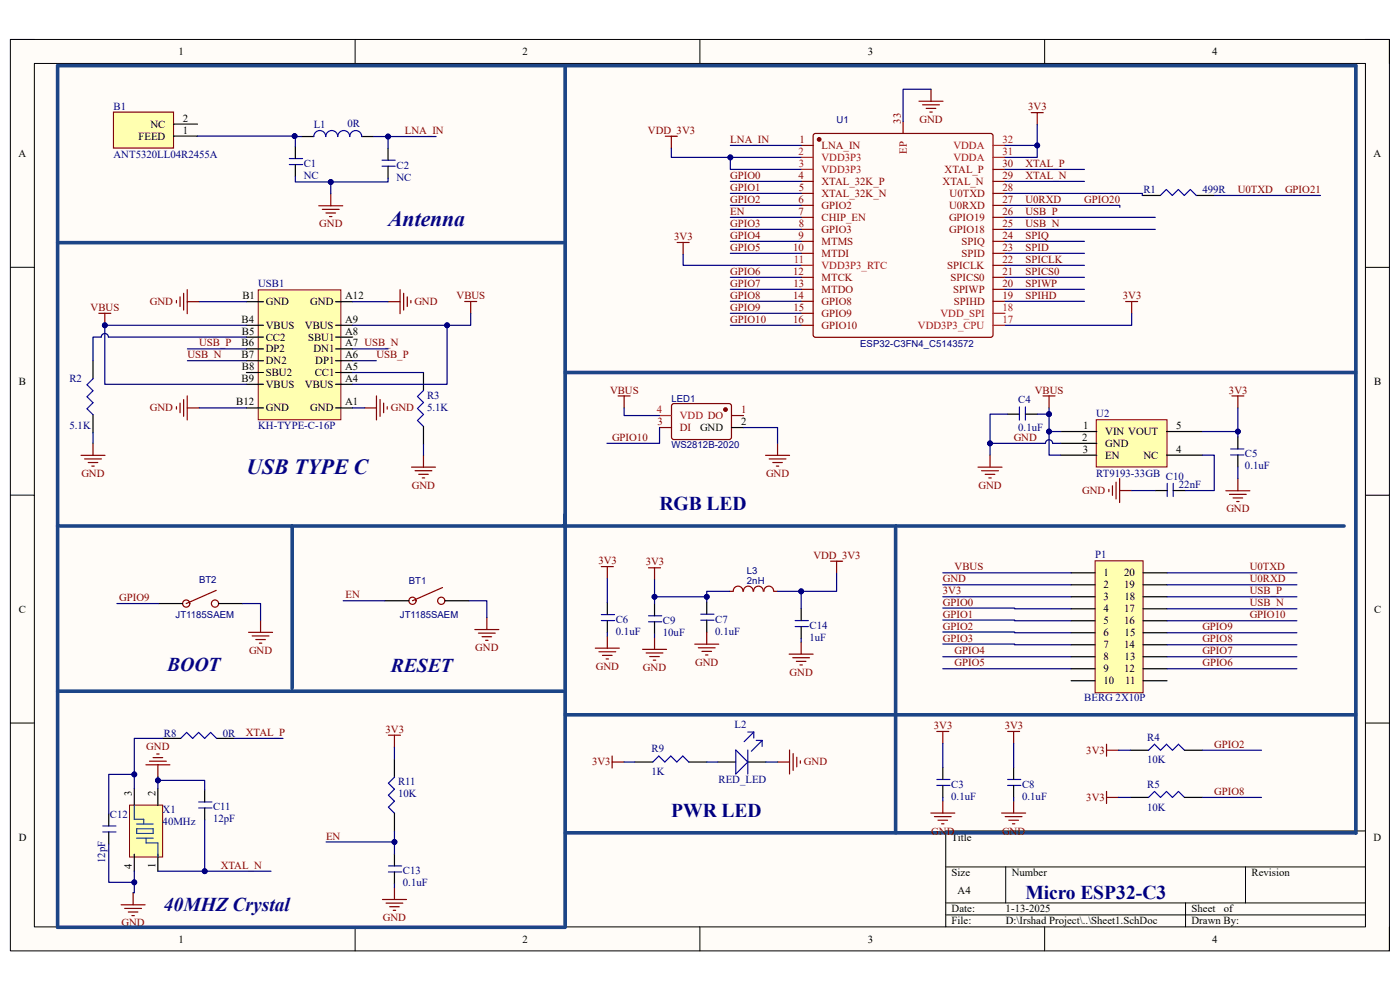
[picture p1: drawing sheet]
<svg xmlns="http://www.w3.org/2000/svg" width="297mm" height="210mm" viewBox="0 0 297 210" stroke-linecap="round" stroke-linejoin="round" font-family="sans-serif">
<path d="M2.2 8.4h292.6v193.3h-292.6z" fill-rule="evenodd" fill="#fffcf8"/>
<path d="M2.2 8.4h292.6v193.3h-292.6z" fill="none" stroke="#000" stroke-width=".21"/>
<path d="M7.3 13.5h282.4v183.1h-282.4z" fill-rule="evenodd" fill="#fffcf8"/>
<g fill="none" stroke="#000" stroke-width=".21">
<path d="M2.2 8.4h5.1M7.3 13.5h282.4v183.1h-282.4zM75.3 8.4v5.1M148.5 8.4v5.1M221.6 8.4v5.1M289.7 8.4h5.1v5.1M2.2 56.7h5.1M289.7 56.7h5.1M2.2 105h5.1M289.7 105.1h5.1M2.2 153.4h5.1M289.7 153.4h5.1"/>
<path d="M289.7 176.3h-89.1v20.3M75.3 196.6v5.1M148.5 196.6v5.1M200.6 183.9h89.1M200.6 191.5h89.1M200.6 194.1h89.1M213.4 183.9v7.6M221.6 196.6v5.1M251.5 191.5v5.1M264.2 183.9v7.6M294.8 196.6v5.1"/>
</g>
<g fill="none" stroke="#00f" stroke-width=".25">
<path d="M61.4 34.9h2.8M61.4 33.6h2.8M66.6 29a1.27 1.27 0 0 1 1.2-1.3 1.27 1.27 0 0 1 1.3 1.3 1.27 1.27 0 0 1 1.3-1.3 1.27 1.27 0 0 1 1.3 1.3 1.27 1.27 0 0 1 1.2-1.3 1.27 1.27 0 0 1 1.3 1.3 1.27 1.27 0 0 1 1.3-1.3 1.27 1.27 0 0 1 1.2 1.3M81.1 35.3h2.8M81.1 34h2.8M127.6 131.6h2.8M127.6 130.4h2.8M137.6 131.9h2.8M137.6 130.6h2.8M148.7 131.6h2.8M148.7 130.3h2.8M83.7 164.9l-1.3 1.2 1.3 1.3-1.3 1.3 1.3 1.3-1.3 1.2 1.3 1.3"/>
<path d="M82.4 185h2.8M82.4 183.7h2.8"/>
</g>
<g fill="none" stroke="#000" stroke-width=".25">
<path d="M62.7 31.1v2.5M62.7 34.9v2.6M64 29h2.6M76.7 29h2.6M82.3 31.4v2.6M82.3 35.3v2.5M33.7 128h5M46.4 128h5.1M81.7 127.4h5M94.4 127.4h5.1M128.8 127.8v2.6M128.8 131.6v2.6"/>
<path d="M138.9 128.1v2.5M138.9 131.9v2.5M149.9 127.8v2.5M149.9 131.6v2.5M83.7 161.1v3.8M83.7 172.5v3.8M83.7 181.2v2.5M83.7 185v2.5"/>
</g>
<g fill="none" stroke="#800000" stroke-width=".25">
<path d="M67.6 43.7h5.1M68.4 44.4h3.6M69.2 45.2h2M69.9 45.9h.5M70.2 41.1v2.6M52.7 134.1h5.1M53.5 134.9h3.6M54.3 135.7h2M55 136.4h.5M55.3 131.6v2.5M100.7 133.6h5.1M101.5 134.3h3.6"/>
<path d="M102.3 135.1h2M103 135.8h.5M103.3 131v2.6M126.3 137.5h5.1M127.1 138.3h3.5M127.6 120.2h2.5M127.8 139h2.1M128.6 139.8h.5M128.8 120.2v2.5M128.8 135v2.5M136.3 137.8h5.1M137.1 138.5h3.5"/>
<path d="M137.6 120.5h2.5M137.8 139.3h2.1M138.9 120.5v2.5M138.9 135.2v2.6M147.4 136.7h5.1M148.2 137.4h3.5M148.9 138.2h2.1M149.7 138.9h.5M149.9 134.1v2.6M33.2 160h.6M82.4 156h2.6M83.7 156v2.5"/>
<path d="M138.6 140h.5M31 162.2h5M31.7 161.5h3.6M32.5 160.7h2M33.5 162.2v2.6M81.1 190.8h5.1M81.9 191.6h3.6M82.7 192.4h2M83.4 193.1h.5M83.7 188.3v2.5"/>
</g>
<path d="M119.9 13.9v182.7" fill="none" stroke="#1c4587" stroke-width=".76"/>
<g fill="none" stroke="#800" stroke-width=".25">
<path d="M45.9 125.2l-6.4 2.8M93.9 124.6l-6.4 2.8"/>
<circle cx="39.5" cy="128" r=".76"/>
<circle cx="45.6" cy="128" r=".76"/>
<circle cx="87.5" cy="127.4" r=".76"/>
<circle cx="93.6" cy="127.4" r=".76"/>
</g>
<path d="M27.5 170.8h7v11h-7z" fill-rule="evenodd" fill="#ffffb0"/>
<path d="M27.5 170.8h7v11h-7z" fill="none" stroke="#800000" stroke-width=".21"/>
<path d="M34.5 156.6h3.8M46 156.6h3.8M23.1 172.7v2.5M23.1 176.5v2.5M28.5 167.3v3.6M33.5 167.3v3.6M43.4 167.6v2.5M43.4 171.4v2.5M28.5 181.2v3.6M33.5 181.2v3.6" fill="none" stroke="#000" stroke-width=".25"/>
<path d="M28.5 170.8v3h2v1M29 175.8h3.5v1h-3.5zM29 174.8h3.5M29 177.8h3.5M31 177.8v1h2.5v3" fill="none" stroke="#1c4587" stroke-width=".25"/>
<path d="M38.3 156.6l1.3-1.2 1.3 1.2 1.2-1.2 1.3 1.2 1.3-1.2 1.3 1.2M21.8 176.5h2.8M21.8 175.2h2.8M42.1 171.4h2.8M42.1 170.1h2.8" fill="none" stroke="#00f" stroke-width=".25"/>
<path d="M25.7 191.9h5.1M26.5 192.7h3.5M27.2 193.5h2.1M28 194.2h.5M28.2 189.4v2.5" fill="none" stroke="#800000" stroke-width=".25"/>
<path d="M12.2 13.9h275.5v162.8M119.5 111.6h165.6M119.9 151.6h167.8M119.9 176.7h167.8" fill="none" stroke="#1c4587" stroke-width=".76"/>
<path d="M24.1 23.8h12.7v7.6h-12.7z" fill-rule="evenodd" fill="#ffffb0"/>
<path d="M24.1 23.8h12.7v7.6h-12.7z" fill="none" stroke="#800000" stroke-width=".25"/>
<path d="M36.8 28.9h5.1M36.8 26.3h5.1" fill="none" stroke="#000" stroke-width=".25"/>
<path d="M54.8 61.5h17.5v27.5h-17.5z" fill-rule="evenodd" fill="#ffffb0"/>
<path d="M54.8 61.5h17.5v27.5h-17.5z" fill="none" stroke="#800000" stroke-width=".21"/>
<g fill="none" stroke="#000" stroke-width=".25">
<path d="M52.3 64h3.6M52.3 69h3.6M52.3 71.5h3.6M52.3 74h3.6M52.3 76.5h3.6M52.3 79h3.6M71.2 64h3.6M71.2 69h3.6M71.2 71.5h3.6M71.2 74h3.6M71.2 76.5h3.6M71.2 79h3.6"/>
<path d="M52.3 81.5h3.6M52.3 86.5h3.6M71.2 81.5h3.6M71.2 86.5h3.6"/>
</g>
<g fill="none" stroke="#800000" stroke-width=".25">
<path d="M21 66.5h2.5M22.2 66.5v2.5M37.4 63.7v.6M38.2 63v2M39 62.2v3.6M39.7 64h2.6M39.7 61.5v5M82.3 64h2.6M84.9 61.5v5M85.6 62.2v3.6M86.4 63v2M87.2 63.7v.6"/>
<path d="M98.6 64h2.5M99.9 64v2.5M37.4 86.3v.5M38.2 85.5v2.1M39 84.8v3.5M39.7 86.5h2.6M39.7 84v5.1M77.3 86.5h2.6M79.9 84v5.1M80.6 84.8v3.5M81.4 85.5v2.1M82.2 86.3v.5"/>
</g>
<circle cx="22.2" cy="69" r=".51" fill="#000080"/>
<circle cx="22.2" cy="69" r=".51" fill="none" stroke="#000080" stroke-width=".21"/>
<path d="M19.7 80.3l-1.2 1.3 1.2 1.3-1.2 1.3 1.2 1.2-1.2 1.3 1.2 1.3M89.8 82.8l-1.2 1.3 1.2 1.3-1.2 1.3 1.2 1.2-1.2 1.3 1.2 1.3M156.1 159.1l2.5 2.6-2.5 2.5zM158.6 159.1v5.1M158.6 155.3h1.3M159.9 155.3l-2 2M159.9 155.3v1.3M160.4 157.1h1.3M161.7 157.1l-2.3 2.3M161.7 157.1v1.2M138.5 161.7l1.3-1.3 1.2 1.3 1.3-1.3 1.3 1.3 1.2-1.3 1.3 1.3" fill="none" stroke="#00f" stroke-width=".25"/>
<path d="M19.7 76.5v3.8M89.8 79v3.8M19.7 88v3.8M89.8 90.5v3.8M134.7 161.7h3.8M146.1 161.7h3.8M152.3 161.7h3.8M158.6 161.7h3.9" fill="none" stroke="#000" stroke-width=".25"/>
<g fill="none" stroke="#800000" stroke-width=".25">
<path d="M17.2 96.6h5.1M17.9 97.4h3.6M18.7 98.1h2M19.5 98.9h.5M19.7 94v2.6M87.3 99.1h5.1M88.1 99.9h3.5M89.8 96.6v2.5M88.8 100.6h2.1M89.6 101.4h.5M167.5 159.1v5.1M168.3 159.9v3.5"/>
<path d="M129.9 161.7h2.5M129.9 160.4v2.5M165 161.7h2.5M169 160.6v2.1M169.8 161.4v.5"/>
</g>
<path d="M232.6 89h15v10.1h-15z" fill-rule="evenodd" fill="#ffffb0"/>
<path d="M232.6 89h15v10.1h-15z" fill="none" stroke="#800000" stroke-width=".21"/>
<path d="M213.7 87.9h2.6M217.5 87.9h2.6M225.1 91.5h7.6M225.1 94.1h7.6M225.1 96.6h7.6M247.5 91.5h7.6M247.5 96.6h7.6M262.6 92.7v2.5M262.6 96.5v2.6M245.1 104.1h2.5M248.9 104.1h2.5" fill="none" stroke="#000" stroke-width=".25"/>
<path d="M216.3 86.3v2.8M217.5 86.3v2.8M261.1 95.2h2.8M261.1 96.5h2.8M247.6 102.5v2.8M248.9 102.5v2.8" fill="none" stroke="#00f" stroke-width=".25"/>
<g fill="none" stroke="#800000" stroke-width=".25">
<path d="M207.5 99.1h5.1M208.2 99.9h3.6M210 96.6v2.5M221.3 84h2.5M222.6 84v2.5M261.3 84h2.6M262.6 84v2.5M209 100.6h2.1M209.8 101.4h.5M235.2 103.8v.5M236 103v2.1M236.8 102.3v3.5"/>
<path d="M237.5 101.5v5.1M237.5 104.1h2.6M260.1 104.1h5.1M260.8 104.9h3.6M261.6 105.6h2M262.4 106.4h.5M262.6 101.6v2.5"/>
</g>
<path d="M12.2 13.9v182.8h107.7M12.2 51.5h107.7M62 111.6v34.4M119.9 109.1v2.5h-107.7M190 111.6v65.1M12.2 146.6h107.7" fill="none" stroke="#1c4587" stroke-width=".76"/>
<path d="M172.6 28.6l.4-.3h37.2l.4 .3 .1 42.4-.3 .5-37.4 .1-.4-.3z" fill="none" stroke="#800" stroke-width=".25"/>
<circle cx="173.8" cy="29.6" r=".38" fill="#800"/>
<g fill="none" stroke="#800" stroke-width=".25">
<path d="M170 30.9h2.5M170 38.5h2.5M191.6 25.8v2.5M210.7 38.5h2.5M210.7 35.9h2.5M170 41h2.5M170 43.6h2.5M170 46.1h2.5M170 48.7h2.5M170 51.2h2.5M170 53.7h2.5M170 58.8h2.5"/>
<path d="M210.7 41h2.5M210.7 46.1h2.5M210.7 51.2h2.5M210.7 53.7h2.5M210.7 58.8h2.5M210.7 56.3h2.5M210.7 48.7h2.5M210.7 43.6h2.5M170 61.4h2.5M170 63.9h2.5M170 66.5h2.5M170 69h2.5"/>
<path d="M210.7 61.4h2.5M210.7 63.9h2.5M142.7 85.7h12.2l.3 .4-.1 6.9-.4 .2h-12l-.2-.5v-6.6z"/>
<circle cx="173.8" cy="29.6" r=".38"/>
</g>
<path d="M170 33.4h2.5M170 35.9h2.5M210.7 33.4h2.5M210.7 30.9h2.5M170 56.3h2.5M210.7 69h2.5M210.7 66.5h2.5" fill="none" stroke="#f00" stroke-width=".25"/>
<g fill="none" stroke="#800000" stroke-width=".25">
<path d="M197.5 18.9v2.6M141.1 28.9h2.6M142.4 28.9v2.5M195 21.5h5.1M195.7 22.2h3.6M196.5 23h2M197.3 23.8h.5M218.8 23.9h2.5M220 23.9v2.5M143.7 51.4h2.5M144.9 51.4v2.6M238.8 64h2.6"/>
<path d="M240.1 64v2.5M198.7 155.2h2.6M200 155.2v2.5M213.8 155.2h2.5M215 155.2v2.5M197.5 172.5h5.1M198.2 173.2h3.6M199 174h2M199.8 174.8h.5M200 169.9v2.6M212.5 172.5h5.1M213.3 173.2h3.5"/>
<path d="M214 174h2.1M214.8 174.8h.5M215 169.9v2.6"/>
</g>
<path d="M246.2 41.5l1.2-1.3 1.3 1.3 1.3-1.3 1.2 1.3 1.3-1.3 1.3 1.3M198.7 166.6h2.8M198.7 165.4h2.8M213.8 166.6h2.8M213.8 165.4h2.8" fill="none" stroke="#00f" stroke-width=".25"/>
<path d="M242.3 41.5h3.9M253.8 41.5h3.8M200 162.8v2.6M200 166.6v2.6M215 162.8v2.6M215 166.6v2.6" fill="none" stroke="#000" stroke-width=".25"/>
<circle cx="153.9" cy="86.9" r=".38" fill="#800"/>
<g fill="none" stroke="#800" stroke-width=".25">
<path d="M139.9 90.7h2.6M155.2 88.2h2.5M157.6 125.4a1.02 1.02 0 0 0-1-1.1 1.02 1.02 0 0 0-1 1.1h-.8M157.7 125.4a1.02 1.02 0 0 1 1-1.1 1.02 1.02 0 0 1 1.1 1.1M159.9 125.4a1.02 1.02 0 0 1 1-1.1 1.02 1.02 0 0 1 1 1.1M162.1 125.4a1.02 1.02 0 0 1 1-1.1 1.02 1.02 0 0 1 1 1.1M164.2 125.4h.8"/>
<circle cx="153.9" cy="86.9" r=".38"/>
</g>
<path d="M155.2 90.7h2.5M170 129.1v2.5M170 132.9v2.6M239.8 159.2h3.9M251.3 159.2h3.8M239.8 169.2h3.9M251.3 169.2h3.8" fill="none" stroke="#000" stroke-width=".25"/>
<path d="M139.9 88.2h2.6" fill="none" stroke="#f00" stroke-width=".25"/>
<g fill="none" stroke="#800000" stroke-width=".25">
<path d="M131.1 84h2.6M132.4 84v2.5M162.4 96.6h5.1M163.2 97.4h3.5M163.9 98.1h2.1M164.7 98.9h.5M165 94v2.6M176.2 119.1h2.6M177.5 119.1v2.5M167.4 138.8h5.1M168.2 139.5h3.5M170 136.2v2.6"/>
<path d="M168.9 140.3h2.1M169.7 141.1h.5M234.7 157.9v2.5M234.7 159.2h2.6M234.7 167.9v2.5M234.7 169.2h2.6"/>
</g>
<path d="M119.9 79h167.8" fill="none" stroke="#1c4587" stroke-width=".76"/>
<path d="M168.7 132.9h2.8M168.7 131.6h2.8M243.7 159.2l1.2-1.3 1.3 1.3 1.3-1.3 1.2 1.3 1.3-1.3 1.3 1.3M243.7 169.2l1.2-1.3 1.3 1.3 1.3-1.3 1.2 1.3 1.3-1.3 1.3 1.3" fill="none" stroke="#00f" stroke-width=".25"/>
<path d="M232.3 119h10.2v27.9h-10.2z" fill-rule="evenodd" fill="#ffffb0"/>
<path d="M232.3 119h10.2v27.9h-10.2z" fill="none" stroke="#800000" stroke-width=".21"/>
<g fill="none" stroke="#000" stroke-width=".25">
<path d="M227.2 121.5h5.1M227.2 124.1h5.1M227.2 126.6h5.1M227.2 129.1h5.1M227.2 131.7h5.1M227.2 134.2h5.1M227.2 136.8h5.1M227.2 139.3h5.1M242.5 121.5h5.1M242.5 124.1h5.1M242.5 126.6h5.1M242.5 129.1h5.1"/>
<path d="M242.5 131.7h5.1M242.5 134.2h5.1M242.5 136.8h5.1M242.5 139.3h5.1M227.2 141.9h5.1M227.2 144.4h5.1M242.5 141.9h5.1M242.5 144.4h5.1"/>
</g>
<path d="M70.2 38.6v2.5" fill="none" stroke="#000080" stroke-width=".25"/>
<circle cx="70.2" cy="38.6" r=".51" fill="#000080"/>
<circle cx="70.2" cy="38.6" r=".51" fill="none" stroke="#000080" stroke-width=".21"/>
<path d="M62.5 28.9l1.5 .1" fill="none" stroke="#000080" stroke-width=".25"/>
<circle cx="62.5" cy="28.9" r=".51" fill="#000080"/>
<circle cx="62.5" cy="28.9" r=".51" fill="none" stroke="#000080" stroke-width=".21"/>
<path d="M24.8 128h8.9M51.5 128h3.8v3.6M72.8 127.4h8.9M99.5 127.4h3.8v3.6M83.7 176.3v4.9" fill="none" stroke="#000080" stroke-width=".25"/>
<circle cx="83.7" cy="178.6" r=".51" fill="#000080"/>
<circle cx="83.7" cy="178.6" r=".51" fill="none" stroke="#000080" stroke-width=".21"/>
<path d="M83.7 158.5v2.6M69.2 178.6h14.5M83.7 187.5v.8" fill="none" stroke="#000080" stroke-width=".25"/>
<circle cx="83.7" cy="178.6" r=".51" fill="#000080"/>
<circle cx="83.7" cy="178.6" r=".51" fill="none" stroke="#000080" stroke-width=".21"/>
<path d="M128.8 122.7v5.1M128.8 134.2v.8M138.9 134.4v.8M28.5 164.3h-5.4v8.4" fill="none" stroke="#000080" stroke-width=".25"/>
<circle cx="28.5" cy="164.3" r=".51" fill="#000080"/>
<circle cx="28.5" cy="164.3" r=".51" fill="none" stroke="#000080" stroke-width=".21"/>
<path d="M23.1 179v8.2h5.4" fill="none" stroke="#000080" stroke-width=".25"/>
<circle cx="28.5" cy="187.2" r=".51" fill="#000080"/>
<circle cx="28.5" cy="187.2" r=".51" fill="none" stroke="#000080" stroke-width=".21"/>
<path d="M33.5 165.5h9.9v2.1" fill="none" stroke="#000080" stroke-width=".25"/>
<circle cx="33.5" cy="165.6" r=".51" fill="#000080"/>
<circle cx="33.5" cy="165.6" r=".51" fill="none" stroke="#000080" stroke-width=".21"/>
<path d="M49.8 156.6h10.2M33.5 184.8h9.9" fill="none" stroke="#000080" stroke-width=".25"/>
<circle cx="43.4" cy="184.8" r=".51" fill="#000080"/>
<circle cx="43.4" cy="184.8" r=".51" fill="none" stroke="#000080" stroke-width=".21"/>
<path d="M43.4 173.9v10.9h14.1" fill="none" stroke="#000080" stroke-width=".25"/>
<circle cx="43.4" cy="184.8" r=".51" fill="#000080"/>
<circle cx="43.4" cy="184.8" r=".51" fill="none" stroke="#000080" stroke-width=".21"/>
<path d="M39.8 74h12.5M39.8 76.5h12.5M42.3 64h10M74.8 64h7.5M74.8 74h7.5M74.8 76.5h5M94.8 69v12.5h-20M42.3 86.5h10M74.8 86.5h2.5" fill="none" stroke="#000080" stroke-width=".25"/>
<circle cx="94.8" cy="69" r=".51" fill="#000080"/>
<circle cx="94.8" cy="69" r=".51" fill="none" stroke="#000080" stroke-width=".21"/>
<path d="M52.3 69h-30.1v12.5h30.1" fill="none" stroke="#000080" stroke-width=".25"/>
<circle cx="22.2" cy="69" r=".51" fill="#000080"/>
<circle cx="22.2" cy="69" r=".51" fill="none" stroke="#000080" stroke-width=".21"/>
<path d="M41.9 28.9h20.8v2.2M52.3 71.5h-29.3a.76 .76 0 0 0-.8-.8 .76 .76 0 0 0-.7 .8h-1.8v5M74.8 79h15M19.7 91.8v2.2M89.8 94.3v2.3M132.4 161.7h2.3M149.9 161.7h2.4M162.5 161.7h2.5" fill="none" stroke="#000080" stroke-width=".25"/>
<circle cx="62.5" cy="28.9" r=".51" fill="#000080"/>
<circle cx="62.5" cy="28.9" r=".51" fill="none" stroke="#000080" stroke-width=".21"/>
<path d="M79.3 29h13.2" fill="none" stroke="#000080" stroke-width=".25"/>
<circle cx="82.3" cy="29" r=".51" fill="#000080"/>
<circle cx="82.3" cy="29" r=".51" fill="none" stroke="#000080" stroke-width=".21"/>
<path d="M62.7 37.5v1.1h19.6v-.8" fill="none" stroke="#000080" stroke-width=".25"/>
<circle cx="70.2" cy="38.6" r=".51" fill="#000080"/>
<circle cx="70.2" cy="38.6" r=".51" fill="none" stroke="#000080" stroke-width=".21"/>
<path d="M28.5 184.8v4.6h-.3" fill="none" stroke="#000080" stroke-width=".25"/>
<circle cx="28.5" cy="187.2" r=".51" fill="#000080"/>
<circle cx="28.5" cy="187.2" r=".51" fill="none" stroke="#000080" stroke-width=".21"/>
<path d="M34.5 156.6h-6v10.7" fill="none" stroke="#000080" stroke-width=".25"/>
<circle cx="28.5" cy="164.3" r=".51" fill="#000080"/>
<circle cx="28.5" cy="164.3" r=".51" fill="none" stroke="#000080" stroke-width=".21"/>
<path d="M33.5 164.8v2.5" fill="none" stroke="#000080" stroke-width=".25"/>
<circle cx="33.5" cy="165.6" r=".51" fill="#000080"/>
<circle cx="33.5" cy="165.6" r=".51" fill="none" stroke="#000080" stroke-width=".21"/>
<path d="M213.7 87.9h-3.7v6.2" fill="none" stroke="#000080" stroke-width=".25"/>
<circle cx="210" cy="94.1" r=".51" fill="#000080"/>
<circle cx="210" cy="94.1" r=".51" fill="none" stroke="#000080" stroke-width=".21"/>
<path d="M222.6 87.9v3.6h2.5" fill="none" stroke="#000080" stroke-width=".25"/>
<circle cx="222.5" cy="91.5" r=".51" fill="#000080"/>
<circle cx="222.5" cy="91.5" r=".51" fill="none" stroke="#000080" stroke-width=".21"/>
<circle cx="222.5" cy="87.9" r=".51" fill="#000080"/>
<circle cx="222.5" cy="87.9" r=".51" fill="none" stroke="#000080" stroke-width=".21"/>
<path d="M222.6 86.5v1.4h-2.5" fill="none" stroke="#000080" stroke-width=".25"/>
<circle cx="222.5" cy="87.9" r=".51" fill="#000080"/>
<circle cx="222.5" cy="87.9" r=".51" fill="none" stroke="#000080" stroke-width=".21"/>
<path d="M255.1 91.5h7.5v1.2" fill="none" stroke="#000080" stroke-width=".25"/>
<circle cx="262.6" cy="91.5" r=".51" fill="#000080"/>
<circle cx="262.6" cy="91.5" r=".51" fill="none" stroke="#000080" stroke-width=".21"/>
<path d="M262.6 86.5v5" fill="none" stroke="#000080" stroke-width=".25"/>
<circle cx="262.6" cy="91.5" r=".51" fill="#000080"/>
<circle cx="262.6" cy="91.5" r=".51" fill="none" stroke="#000080" stroke-width=".21"/>
<path d="M222.6 91.5v5.1h2.5M255.1 96.6h2.5v7.5h-6.2M262.6 99.1v2.5M240.1 104.1h5" fill="none" stroke="#000080" stroke-width=".25"/>
<circle cx="222.5" cy="91.5" r=".51" fill="#000080"/>
<circle cx="222.5" cy="91.5" r=".51" fill="none" stroke="#000080" stroke-width=".21"/>
<path d="M82.3 29v2.4" fill="none" stroke="#000080" stroke-width=".25"/>
<circle cx="82.3" cy="29" r=".51" fill="#000080"/>
<circle cx="82.3" cy="29" r=".51" fill="none" stroke="#000080" stroke-width=".21"/>
<path d="M154.9 30.9h15.1M170 33.4h-15.1v2.5h15.1" fill="none" stroke="#000080" stroke-width=".25"/>
<circle cx="154.9" cy="33.4" r=".51" fill="#000080"/>
<circle cx="154.9" cy="33.4" r=".51" fill="none" stroke="#000080" stroke-width=".21"/>
<g fill="none" stroke="#000080" stroke-width=".25">
<path d="M154.9 38.5h15.1M213.2 30.9h6.8v2.5h-6.8M213.2 38.5h16.9M213.2 35.9h16.9M154.9 41h15.1M154.9 43.6h15.1M154.9 46.1h15.1M154.9 51.2h15.1M154.9 48.7h15.1M154.9 53.7h15.1M154.9 58.8h15.1M213.2 43.6h24.4v.4"/>
<path d="M213.2 51.2h16.9M213.2 53.7h16.9M213.2 58.8h16.9M213.2 56.3h16.9M154.9 61.4h15.1M154.9 63.9h15.1M154.9 66.5h15.1M154.9 69h15.1M213.2 61.4h16.9M213.2 63.9h16.9"/>
</g>
<circle cx="220.1" cy="30.9" r=".51" fill="#000080"/>
<circle cx="220.1" cy="30.9" r=".51" fill="none" stroke="#000080" stroke-width=".21"/>
<path d="M220 26.4v4.5" fill="none" stroke="#000080" stroke-width=".25"/>
<circle cx="220.1" cy="30.9" r=".51" fill="#000080"/>
<circle cx="220.1" cy="30.9" r=".51" fill="none" stroke="#000080" stroke-width=".21"/>
<path d="M197.5 18.9h-5.9v6.9M142.4 31.4v2h12.5" fill="none" stroke="#000080" stroke-width=".25"/>
<circle cx="154.9" cy="33.4" r=".51" fill="#000080"/>
<circle cx="154.9" cy="33.4" r=".51" fill="none" stroke="#000080" stroke-width=".21"/>
<path d="M144.9 54v2.3h25.1M213.2 41h29.1v.5M257.6 41.5h22.5M240.1 66.5v2.5h-26.9M132.4 86.5v1.7h7.5M139.9 90.7v3.3h-11.1M157.7 90.7h7.3v3.3M225.1 94.1h-1.8a.77 .77 0 0 0-.7-.8 .77 .77 0 0 0-.8 .8h-11.8v2.5M200 157.7v5.1M215 157.7v5.1M200 169.2v.7M215 169.2v.7" fill="none" stroke="#000080" stroke-width=".25"/>
<circle cx="210" cy="94.1" r=".51" fill="#000080"/>
<circle cx="210" cy="94.1" r=".51" fill="none" stroke="#000080" stroke-width=".21"/>
<path d="M99.9 66.5v2.5h-25.1" fill="none" stroke="#000080" stroke-width=".25"/>
<circle cx="94.8" cy="69" r=".51" fill="#000080"/>
<circle cx="94.8" cy="69" r=".51" fill="none" stroke="#000080" stroke-width=".21"/>
<path d="M213.2 48.7h31.9M213.2 46.1h31.9M170 125.4v3.7M170 135.5v.7" fill="none" stroke="#000080" stroke-width=".25"/>
<circle cx="170" cy="125.4" r=".51" fill="#000080"/>
<circle cx="170" cy="125.4" r=".51" fill="none" stroke="#000080" stroke-width=".21"/>
<path d="M177.5 121.6v3.8h-12.5" fill="none" stroke="#000080" stroke-width=".25"/>
<circle cx="170" cy="125.4" r=".51" fill="#000080"/>
<circle cx="170" cy="125.4" r=".51" fill="none" stroke="#000080" stroke-width=".21"/>
<g fill="none" stroke="#000080" stroke-width=".25">
<path d="M138.9 123v3.6M200 129l27.2 .1M200 131.5l27.2 .2M200 134.1l27.2 .1M200 136.6l27.2 .2M200 121.5h27.2M200 126.6h27.2M200 124.1h27.2M200 139.3h27.2M247.6 121.5h27.5M247.6 126.6h27.5M247.6 124.1h27.5"/>
<path d="M247.6 139.3h27.5M247.6 129.1h27.5M247.6 131.7h27.5M247.6 134.2h27.5M247.6 136.8h27.5M200 141.9h27.2M237.3 159.2h2.5M247.6 141.9h27.5M255.1 159.2h12.5M237.3 169.2h2.5M255.1 169.2h12.5"/>
</g>
<circle cx="138.9" cy="126.6" r=".51" fill="#000080"/>
<circle cx="138.9" cy="126.6" r=".51" fill="none" stroke="#000080" stroke-width=".21"/>
<path d="M149.9 126.6h-11v1.5" fill="none" stroke="#000080" stroke-width=".25"/>
<circle cx="149.9" cy="126.6" r=".51" fill="#000080"/>
<circle cx="149.9" cy="126.6" r=".51" fill="none" stroke="#000080" stroke-width=".21"/>
<circle cx="138.9" cy="126.6" r=".51" fill="#000080"/>
<circle cx="138.9" cy="126.6" r=".51" fill="none" stroke="#000080" stroke-width=".21"/>
<path d="M154.8 125.4h-4.9v2.4" fill="none" stroke="#000080" stroke-width=".25"/>
<circle cx="149.9" cy="126.6" r=".51" fill="#000080"/>
<circle cx="149.9" cy="126.6" r=".51" fill="none" stroke="#000080" stroke-width=".21"/>
<g font-size="4.6" fill="#0c0087">
<text x="82.3" y="48">Antenna</text>
<text x="52.3" y="100.5">USB TYPE C</text>
</g>
<g font-size="4.1" fill="#000080">
<text x="139.9" y="108.2">RGB LED</text>
<text x="142.4" y="173.3">PWR LED</text>
<text x="217.6" y="190.8">Micro ESP32-C3</text>
</g>
<g font-size="4.1" fill="#0c0087">
<text x="35.5" y="142.3">BOOT</text>
<text x="82.9" y="142.5">RESET</text>
<text x="34.8" y="193.3">40MHZ Crystal</text>
</g>
<g font-size="2.3">
<text x="37.9" y="11.7">1</text>
<text x="110.9" y="11.7">2</text>
<text x="184.1" y="11.7">3</text>
<text x="257.1" y="11.7">4</text>
<text x="29.4" y="29.6">FEED</text>
<text x="31.9" y="27.1">NC</text>
<text x="38.8" y="28.4">1</text>
<text x="38.8" y="25.8">2</text>
<text x="3.9" y="33.3">A</text>
<text x="291.4" y="33.3">A</text>
<text x="51.4" y="63.5">B1</text>
<text x="56.4" y="64.8">GND</text>
<text x="65.8" y="64.8">GND</text>
<text x="73.2" y="63.5">A12</text>
<text x="51.3" y="68.5">B4</text>
<text x="51.3" y="71">B5</text>
<text x="56.4" y="69.8">VBUS</text>
<text x="64.7" y="69.8">VBUS</text>
<text x="73.2" y="71">A8</text>
<text x="73.2" y="68.5">A9</text>
<text x="51.3" y="73.5">B6</text>
<text x="51.3" y="76">B7</text>
<text x="56.4" y="72.3">CC2</text>
<text x="56.4" y="74.8">DP2</text>
<text x="56.4" y="77.3">DN2</text>
<text x="65.4" y="72.3">SBU1</text>
<text x="66.5" y="74.8">DN1</text>
<text x="66.9" y="77.3">DP1</text>
<text x="73.2" y="76">A6</text>
<text x="73.2" y="73.5">A7 USB_N</text>
<text x="4" y="81.6">B</text>
<text x="51.3" y="81">B9</text>
<text x="51.3" y="78.5">B8</text>
<text x="56.4" y="79.8">SBU2</text>
<text x="56.4" y="82.3">VBUS</text>
<text x="64.7" y="82.3">VBUS</text>
<text x="66.8" y="79.8">CC1</text>
<text x="73.2" y="81">A4</text>
<text x="73.2" y="78.5">A5</text>
<text x="291.5" y="81.6">B</text>
<text x="50.1" y="86">B12</text>
<text x="56.4" y="87.3">GND</text>
<text x="65.8" y="87.3">GND</text>
<text x="73.2" y="86">A1</text>
<text x="148.5" y="91.4">GND</text>
<text x="157.2" y="90.2">2</text>
<text x="229.6" y="93.5">2</text>
<text x="229.8" y="91">1</text>
<text x="234.5" y="92.3">VIN VOUT</text>
<text x="234.5" y="94.8">GND</text>
<text x="249.5" y="91">5</text>
<text x="229.7" y="96">3</text>
<text x="234.5" y="97.3">EN</text>
<text x="242.6" y="97.3">NC</text>
<text x="249.5" y="96">4</text>
<text x="234.1" y="122.3">1</text>
<text x="234.1" y="124.8">2</text>
<text x="238.5" y="122.3">20</text>
<text x="238.5" y="124.8">19</text>
<text x="4" y="130">C</text>
<text x="234.1" y="127.3">3</text>
<text x="234.1" y="129.9">4</text>
<text x="238.5" y="129.9">17</text>
<text x="238.5" y="127.3">18</text>
<text x="291.5" y="130">C</text>
<text x="234.1" y="132.4">5</text>
<text x="234.1" y="135">6</text>
<text x="234.1" y="137.5">7</text>
<text x="238.5" y="132.4">16</text>
<text x="238.5" y="137.5">14</text>
<text x="238.6" y="135">15</text>
<text x="234.1" y="140.1">8</text>
<text x="234.1" y="142.6">9</text>
<text x="238.5" y="142.6">12</text>
<text x="238.6" y="140.1">13</text>
<text x="234.1" y="145.2">10</text>
<text x="238.7" y="145.2">11</text>
<text x="28" y="168.9" transform="rotate(-90 28 168.9)">3</text>
<text x="33" y="168.9" transform="rotate(-90 33 168.9)">2</text>
<text x="4" y="178.3">D</text>
<text x="201.9" y="178.3">Title</text>
<text x="291.4" y="178.3">D</text>
<text x="28" y="184.3" transform="rotate(-90 28 184.3)">4</text>
<text x="33" y="184.1" transform="rotate(-90 33 184.1)">1</text>
<text x="201.9" y="185.9">Size</text>
<text x="214.6" y="185.9">Number</text>
<text x="265.5" y="185.9">Revision</text>
<text x="203.2" y="189.7">A4</text>
<text x="201.9" y="193.5">Date:</text>
<text x="201.9" y="196.1">File:</text>
<text x="213.3" y="193.5">1-13-2025</text>
<text x="213.4" y="196.1">D:\Irshad Project\..\Sheet1.SchDoc</text>
<text x="252.8" y="193.5">Sheet</text>
<text x="252.8" y="196.1">Drawn By:</text>
<text x="259.6" y="193.5">of</text>
<text x="37.9" y="199.9">1</text>
<text x="110.9" y="199.9">2</text>
<text x="184.1" y="199.9">3</text>
<text x="257.1" y="199.9">4</text>
</g>
<g font-size="2.3" fill="#000080">
<text x="24.1" y="23.3">B1</text>
<text x="66.5" y="27.2">L1</text>
<text x="73.7" y="26.9">0R</text>
<text x="24.1" y="33.4">ANT5320LL04R2455A</text>
<text x="64.4" y="35.4">C1</text>
<text x="84.1" y="35.8">C2</text>
<text x="64.4" y="38">NC</text>
<text x="84.1" y="38.3">NC</text>
<text x="242.6" y="40.9">R1</text>
<text x="255.1" y="40.9">499R</text>
<text x="54.8" y="61">USB1</text>
<text x="14.7" y="81">R2</text>
<text x="90.6" y="84.6">R3</text>
<text x="90.6" y="87.2">5.1K</text>
<text x="216" y="85.6">C4</text>
<text x="232.6" y="88.5">U2</text>
<text x="14.7" y="91">5.1K</text>
<text x="54.8" y="91.1">KH-TYPE-C-16P</text>
<text x="216" y="91.4">0.1uF</text>
<text x="232.6" y="101.1">RT9193-33GB</text>
<text x="247.4" y="101.8">C10</text>
<text x="264.1" y="97">C5</text>
<text x="264.1" y="99.6">0.1uF</text>
<text x="250.1" y="103.5">22nF</text>
<text x="232.3" y="118.4">P1</text>
<text x="130.6" y="132.2">C6</text>
<text x="130.6" y="134.7">0.1uF</text>
<text x="140.6" y="132.4">C9</text>
<text x="140.6" y="135">10uF</text>
<text x="151.7" y="132.1">C7</text>
<text x="151.7" y="134.6">0.1uF</text>
<text x="171.7" y="133.4">C14</text>
<text x="171.7" y="136">1uF</text>
<text x="230" y="148.6">BERG 2X10P</text>
<text x="155.8" y="154.5">L2</text>
<text x="34.8" y="156.4">R8</text>
<text x="47.3" y="156.4">0R</text>
<text x="138.2" y="159.6">R9</text>
<text x="243.4" y="157.1">R4</text>
<text x="243.4" y="161.9">10K</text>
<text x="84.5" y="166.6">R11</text>
<text x="138.2" y="164.4">1K</text>
<text x="152.4" y="166.2">RED_LED</text>
<text x="201.8" y="167.1">C3</text>
<text x="216.8" y="167.1">C8</text>
<text x="243.4" y="167.1">R5</text>
<text x="23.3" y="173.4">C12</text>
<text x="34.5" y="172.6">X1</text>
<text x="45.2" y="171.9">C11</text>
<text x="84.5" y="169.2">10K</text>
<text x="201.8" y="169.7">0.1uF</text>
<text x="216.8" y="169.7">0.1uF</text>
<text x="243.4" y="172">10K</text>
<text x="34.5" y="175.1">40MHz</text>
<text x="45.2" y="174.5">12pF</text>
<text x="22.3" y="183.1" transform="rotate(-90 22.3 183.1)">12pF</text>
<text x="85.5" y="185.5">C13</text>
<text x="85.5" y="188">0.1uF</text>
</g>
<g font-size="2.3" fill="#800000">
<text x="218.1" y="23.4">3V3</text>
<text x="85.9" y="28.4">LNA_IN</text>
<text x="137.5" y="28.4">VDD_3V3</text>
<text x="195.1" y="26">GND</text>
<text x="154.9" y="30.3">LNA_IN</text>
<text x="217.6" y="35.4">XTAL_P</text>
<text x="154.9" y="38">GPIO0</text>
<text x="154.9" y="40.5">GPIO1</text>
<text x="217.6" y="38">XTAL_N</text>
<text x="262.6" y="40.9">U0TXD</text>
<text x="272.6" y="40.9">GPIO21</text>
<text x="154.9" y="43.1">GPIO2</text>
<text x="154.9" y="45.6">EN</text>
<text x="217.6" y="43.1">U0RXD</text>
<text x="217.6" y="45.6">USB_P</text>
<text x="230" y="43.1">GPIO20</text>
<text x="67.7" y="48.2">GND</text>
<text x="143" y="50.9">3V3</text>
<text x="154.9" y="48.1">GPIO3</text>
<text x="154.9" y="50.7">GPIO4</text>
<text x="154.9" y="53.2">GPIO5</text>
<text x="217.6" y="48.1">USB_N</text>
<text x="217.6" y="50.7">SPIQ</text>
<text x="217.6" y="53.2">SPID</text>
<text x="154.9" y="58.3">GPIO6</text>
<text x="217.6" y="55.8">SPICLK</text>
<text x="217.6" y="58.3">SPICS0</text>
<text x="19.2" y="66">VBUS</text>
<text x="31.8" y="64.8">GND</text>
<text x="87.9" y="64.8">GND</text>
<text x="96.9" y="63.5">VBUS</text>
<text x="154.9" y="60.9">GPIO7</text>
<text x="154.9" y="63.4">GPIO8</text>
<text x="154.9" y="66">GPIO9</text>
<text x="217.6" y="60.9">SPIWP</text>
<text x="217.6" y="63.4">SPIHD</text>
<text x="238.2" y="63.5">3V3</text>
<text x="154.9" y="68.5">GPIO10</text>
<text x="39.8" y="76">USB_N</text>
<text x="42.2" y="73.5">USB_P</text>
<text x="79.8" y="76">USB_P</text>
<text x="129.4" y="83.5">VBUS</text>
<text x="219.5" y="83.5">VBUS</text>
<text x="260.7" y="83.5">3V3</text>
<text x="31.8" y="87.3">GND</text>
<text x="82.9" y="87.3">GND</text>
<text x="129.8" y="93.5">GPIO10</text>
<text x="215.1" y="93.5">GND</text>
<text x="17.3" y="101.2">GND</text>
<text x="162.5" y="101.2">GND</text>
<text x="87.4" y="103.7">GND</text>
<text x="207.6" y="103.7">GND</text>
<text x="229.6" y="104.8">GND</text>
<text x="260.2" y="108.7">GND</text>
<text x="127" y="119.7">3V3</text>
<text x="137" y="119.9">3V3</text>
<text x="172.6" y="118.5">VDD_3V3</text>
<text x="200" y="123.5">GND</text>
<text x="202.5" y="121">VBUS</text>
<text x="265.1" y="123.5">U0RXD</text>
<text x="265.1" y="121">U0TXD</text>
<text x="25.3" y="127.5">GPIO9</text>
<text x="73.3" y="126.9">EN</text>
<text x="200" y="128.5">GPIO0</text>
<text x="200" y="131">GPIO1</text>
<text x="200" y="126.1">3V3</text>
<text x="265.1" y="131.1">GPIO10</text>
<text x="265.1" y="128.6">USB_N</text>
<text x="265.1" y="126.1">USB_P</text>
<text x="200" y="133.6">GPIO2</text>
<text x="200" y="136.1">GPIO3</text>
<text x="255.1" y="133.7">GPIO9</text>
<text x="255.1" y="136.3">GPIO8</text>
<text x="52.8" y="138.7">GND</text>
<text x="100.8" y="138.1">GND</text>
<text x="126.4" y="142.1">GND</text>
<text x="136.4" y="142.3">GND</text>
<text x="147.5" y="141.2">GND</text>
<text x="167.5" y="143.3">GND</text>
<text x="202.5" y="138.8">GPIO4</text>
<text x="202.5" y="141.4">GPIO5</text>
<text x="255.1" y="141.4">GPIO6</text>
<text x="255.1" y="138.8">GPIO7</text>
<text x="81.8" y="155.4">3V3</text>
<text x="198.1" y="154.6">3V3</text>
<text x="213.1" y="154.6">3V3</text>
<text x="31" y="159.2">GND</text>
<text x="52.2" y="156.1">XTAL_P</text>
<text x="230.5" y="159.9">3V3</text>
<text x="257.6" y="158.6">GPIO2</text>
<text x="125.6" y="162.4">3V3</text>
<text x="170.6" y="162.4">GND</text>
<text x="230.5" y="169.9">3V3</text>
<text x="257.6" y="168.7">GPIO8</text>
<text x="69.2" y="178.1">EN</text>
<text x="197.6" y="177">GND</text>
<text x="212.6" y="177">GND</text>
<text x="46.8" y="184.3">XTAL_N</text>
<text x="25.8" y="196.5">GND</text>
<text x="81.2" y="195.4">GND</text>
</g>
<g font-size="2.3" fill="#800">
<text x="191.1" y="26.2" transform="rotate(-90 191.1 26.2)">33</text>
<text x="169.6" y="30.3">1</text>
<text x="174.3" y="31.6">LNA_IN</text>
<text x="192.4" y="32.7" transform="rotate(-90 192.4 32.7)">EP</text>
<text x="212.7" y="35.4">30</text>
<text x="169.4" y="38">4</text>
<text x="169.5" y="40.5">5</text>
<text x="174.3" y="39.2">XTAL_32K_P</text>
<text x="174.3" y="41.8">XTAL_32K_N</text>
<text x="200" y="39.2">XTAL_N</text>
<text x="200.4" y="36.7">XTAL_P</text>
<text x="201.5" y="41.8">U0TXD</text>
<text x="212.7" y="40.5">28</text>
<text x="212.7" y="38">29</text>
<text x="169.4" y="43.1">6</text>
<text x="169.4" y="45.6">7</text>
<text x="174.3" y="44.3">GPIO2</text>
<text x="174.3" y="46.9">CHIP_EN</text>
<text x="201.3" y="46.9">GPIO19</text>
<text x="201.3" y="44.3">U0RXD</text>
<text x="212.7" y="45.6">26</text>
<text x="212.7" y="43.1">27</text>
<text x="168.3" y="53.2">10</text>
<text x="169.4" y="50.7">9</text>
<text x="169.5" y="48.1">8</text>
<text x="174.3" y="49.4">GPIO3</text>
<text x="174.3" y="51.9">MTMS</text>
<text x="201.4" y="49.4">GPIO18</text>
<text x="204" y="51.9">SPIQ</text>
<text x="212.7" y="53.2">23</text>
<text x="212.7" y="50.7">24</text>
<text x="212.7" y="48.1">25</text>
<text x="168.3" y="58.3">12</text>
<text x="174.3" y="54.5">MTDI</text>
<text x="174.3" y="59.6">MTCK</text>
<text x="201" y="57">SPICLK</text>
<text x="201.7" y="59.6">SPICS0</text>
<text x="204" y="54.5">SPID</text>
<text x="212.7" y="58.3">21</text>
<text x="212.7" y="55.8">22</text>
<text x="168.3" y="63.4">14</text>
<text x="168.3" y="66">15</text>
<text x="168.4" y="60.9">13</text>
<text x="174.3" y="62.1">MTDO</text>
<text x="174.3" y="64.7">GPIO8</text>
<text x="202.2" y="62.1">SPIWP</text>
<text x="202.4" y="64.7">SPIHD</text>
<text x="212.7" y="63.4">19</text>
<text x="212.7" y="60.9">20</text>
<text x="168.3" y="68.5">16</text>
<text x="174.3" y="67.2">GPIO9</text>
<text x="174.3" y="69.8">GPIO10</text>
<text x="157.2" y="87.6">1</text>
<text x="139.5" y="90.2">3</text>
<text x="144.2" y="91.4">DI</text>
</g>
<g font-size="2.3" fill="#f00">
<text x="169.4" y="32.9">2</text>
<text x="169.5" y="35.4">3</text>
<text x="174.3" y="34.2">VDD3P3</text>
<text x="202.3" y="34.2">VDDA</text>
<text x="202.3" y="31.6">VDDA</text>
<text x="212.7" y="32.9">31</text>
<text x="212.7" y="30.3">32</text>
<text x="174.3" y="36.7">VDD3P3</text>
<text x="168.4" y="55.8">11</text>
<text x="174.3" y="57">VDD3P3_RTC</text>
<text x="212.7" y="66">18</text>
<text x="194.7" y="69.8">VDD3P3_CPU</text>
<text x="199.5" y="67.2">VDD_SPI</text>
<text x="212.7" y="68.5">17</text>
<text x="139.4" y="87.6">4</text>
<text x="144.2" y="88.9">VDD DO</text>
</g>
<g font-size="2" fill="#000080">
<text x="177.5" y="26">U1</text>
<text x="182.5" y="73.6">ESP32-C3FN4_C5143572</text>
<text x="142.5" y="85.2">LED1</text>
<text x="142.5" y="95.1">WS2812B-2020</text>
<text x="42.2" y="123.7">BT2</text>
<text x="86.7" y="124">BT1</text>
<text x="158.5" y="121.7">L3</text>
<text x="158.5" y="123.9">2nH</text>
<text x="37.3" y="131.1">JT1185SAEM</text>
<text x="84.8" y="131.1">JT1185SAEM</text>
</g>
</svg>
